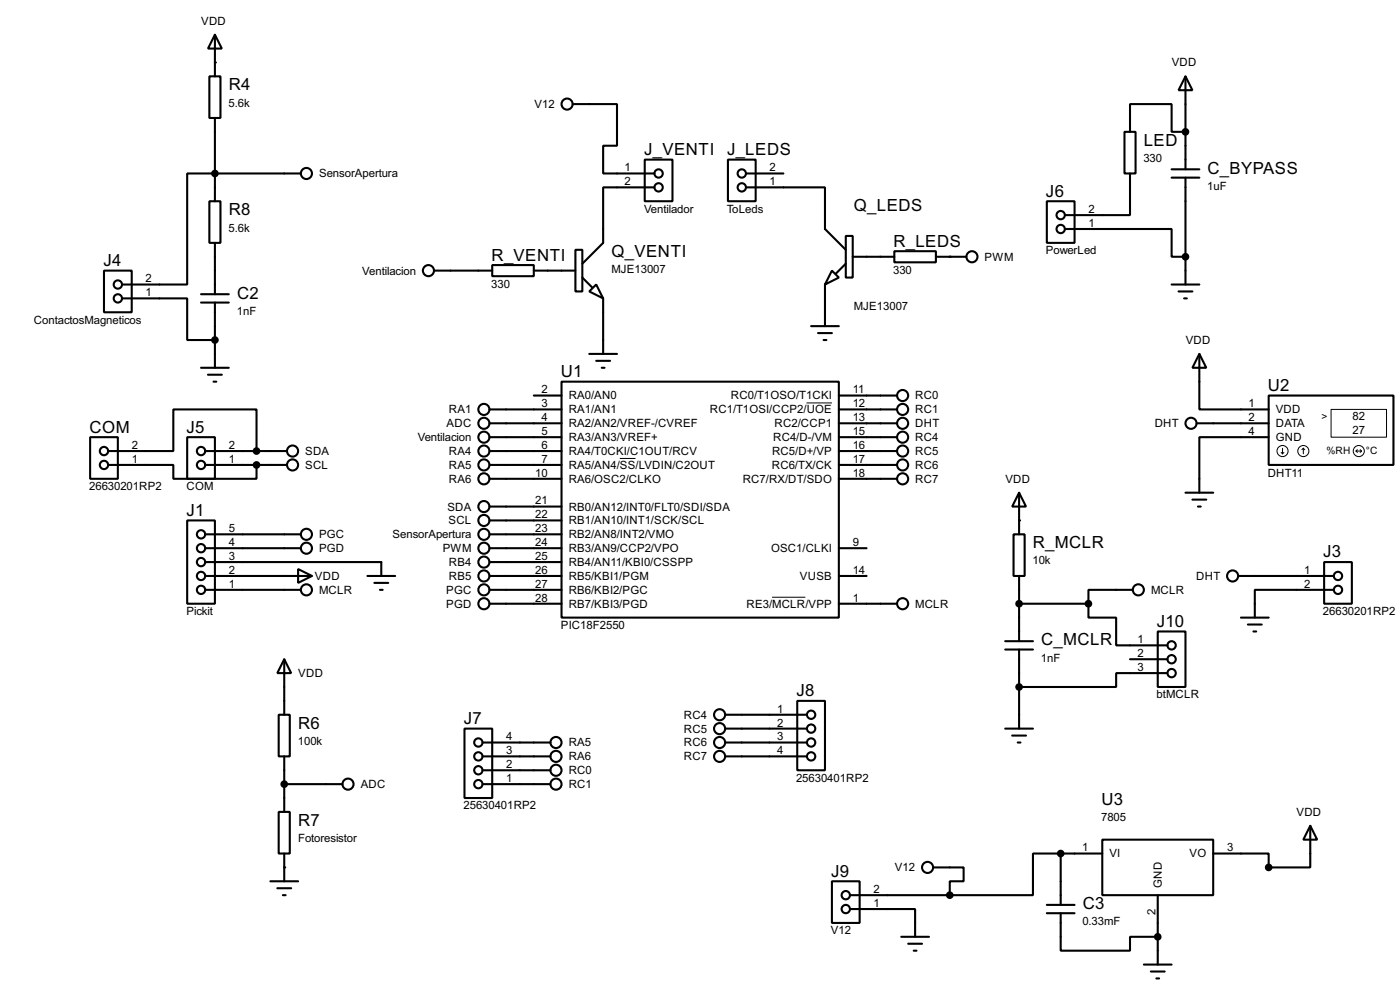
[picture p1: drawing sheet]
<svg xmlns="http://www.w3.org/2000/svg" width="256mm" height="180mm" viewBox="0 0 256 180" stroke-linecap="round" stroke-linejoin="round" font-family="sans-serif">
<g fill="none" stroke="#000" stroke-width=".38">
<path d="M38.4 14h2v7.6h-2zM39.4 6.3l1.2 2.6h-2.5zM39.4 6.3v7.7M104.9 19h8.1v7.7h-2.5v5h9.4M217.2 14l1.2 2.5h-2.5zM217.2 14v17M38.4 36.8h2v7.6h-2zM39.4 21.6v15.2M55.1 31.7h-20.8v20.4h-11.9M118.1 29.2h5.1v7.6h-5.1zM119.9 34.3h-9.4v10.1l-3.8 3.9M133.3 29.2h5.1v7.6h-5.1z"/>
<path d="M136.7 34.3h14.4v7.6l3.8 3.8M136.7 31.7h6.8M191.8 36.8h5v7.6h-5zM206 24.1h2v7.6h-2zM207 24.1v-5.1h7.6v5.1h2.6M207 31.7v7.7h-11.9M214.6 31h5.1M214.6 32.5h5.1M217.2 32.5v19.6M19 49.5h5.1v7.6h-5.1zM22.4 54.6h11.9v7.6h5.1M36.8 53.8h5.1"/>
<path d="M36.8 55.4h5.1M39.4 44.4v9.4M39.4 55.4v11.9M79.5 49.5h10.7M90.2 48.5h7.6v2h-7.6zM97.8 49.5h7.6M105.4 45.7h1.3v7.6h-1.3zM106.7 50.8l1.8 1.8M107.9 53.3l1.3-1.2 1.3 2.5zM110.5 54.6v10.2M148.6 59.7h5.1M151.1 52.1v7.6"/>
<path d="M152.4 49.5l1.3 1.3-2.6 1.3zM154.9 43.2h1.3v7.6h-1.3zM154.9 48.3l-1.7 1.7M156.2 47h7.6M163.8 46h7.6v2h-7.6zM171.4 47h5.6M195.1 41.9h19.5v5.1h2.6M214.6 52.1h5.1M215.9 53.3h2.5M216.9 54.6h.5M36.8 67.3h5.1M38.1 68.6h2.5"/>
<path d="M39.1 69.8h.5M89.7 74.9h13.2M89.7 77.5h13.2M97.8 72.4h5.1M102.9 69.8h50.8v43.2h-50.8zM107.9 64.8h5.1M109.2 66h2.6M110.2 67.3h.5M149.9 61h2.5M150.9 62.2h.5M153.7 74.9h10.6M153.7 77.5h10.6"/>
<path d="M153.7 72.4h10.6M219.2 77.5h13.2M219.7 64.8l1.3 2.5h-2.6zM219.7 64.8v10.1h12.7M232.4 72.4h22.9v12.7h-22.9zM16.5 80h5.1v7.6h-5.1zM19.8 85.1h11.9v2.5h15.3v-2.5M19.8 82.5h11.9v-7.6h15.3v7.6M34.3 95.2h5.1v15.3h-5.1zM34.3 80h5.1v7.6h-5.1zM37.6 97.8h17.5M37.6 82.5h15"/>
<path d="M37.6 85.1h15M89.7 97.8h13.2M89.7 92.7h13.2M89.7 95.2h13.2M89.7 80h13.2M89.7 82.5h13.2M89.7 85.1h13.2M89.7 87.6h13.2M153.7 80h10.6M153.7 82.5h10.6M153.7 85.1h10.6M153.7 87.6h10.6"/>
<path d="M185.7 97.8h2v7.6h-2zM186.7 90.2l1.3 2.5h-2.6zM186.7 90.2v7.6M217.2 90.2h5M218.4 91.4h2.6M219.5 92.7h.5M232.4 80h-12.7v10.2M37.6 107.9h17.5M37.6 100.3h17.5M37.6 105.4h19.5M37.6 102.9h32.2v2.5M54.6 104.1l2.5 1.3-2.5 1.3z"/>
<path d="M67.3 105.4h5.1M68.6 106.7h2.5M69.6 107.9h.5M89.7 107.9h13.2M89.7 110.5h13.2M89.7 100.3h13.2M89.7 105.4h13.2M89.7 102.9h13.2M153.7 110.5h10.6M153.7 100.3h5M153.7 105.4h5M184.1 117.3h5.1"/>
<path d="M184.1 118.9h5.1M186.7 110.5h12.7M186.7 105.4v11.9M186.7 118.9v14.4M199.4 110.5v2.5h5.1v5.1h9.4M207.5 107.9h-8.1v2.6M212.1 115.6h5.1v10.1h-5.1zM226.8 105.4h17.5M227.3 113h5.1M228.6 114.3h2.5M229.6 115.6h.5M242.6 102.9h5v7.6h-5z"/>
<path d="M244.3 107.9h-14.4v5.1M51.1 130.8h2v7.6h-2zM52.1 120.6l1.2 2.6h-2.5zM52.1 120.6v10.2M52.1 138.4v10.2M85.1 133.3h5.1v12.7h-5.1zM88.4 135.9h12.4M88.4 138.4h12.4M132.8 135.9h15M132.8 138.4h15M132.8 130.8h15M132.8 133.3h15"/>
<path d="M146 128.3h5.1v12.7h-5.1zM184.1 133.3h5.1M185.4 134.6h2.6M186.4 135.9h.5M207 120.6h6.9M213.9 123.2h-9.4v2.5h-17.8M51.1 148.6h2v7.6h-2zM52.1 156.2v5.1M52.1 143.5h10.6M88.4 143.5h12.4M88.4 141h12.4M170.9 158.7h5.6v2.6h-2.5v2.5"/>
<path d="M194.3 156.2h-5.1v7.6h-15.2M194.3 156.2h7.6M194.3 156.2v9.4M201.9 153.7h20.3v10.1h-20.3zM240 151.1l1.3 2.6h-2.5zM240 151.1v7.6h-7.6v-2.5h-10.2M49.5 161.3h5.1M50.8 162.6h2.5M51.8 163.8h.5M152.4 161.3h5.1v7.6h-5.1zM155.7 166.4h11.9v5M155.7 163.8h18.3"/>
<path d="M165.1 171.4h5.1M166.4 172.7h2.5M167.4 174h.5M191.8 165.6h5M191.8 167.1h5M194.3 167.1v6.9h12.7v-2.6h5.1M209.5 176.5h5.1M210.8 177.8h2.6M211.8 179.1h.5M212.1 163.8v12.7"/>
<circle cx="103.9" cy="19.1" r="1.02"/>
<circle cx="56.1" cy="31.8" r="1.02"/>
<circle cx="120.6" cy="31.8" r=".76"/>
<circle cx="120.6" cy="34.3" r=".76"/>
<circle cx="135.9" cy="34.3" r=".76"/>
<circle cx="135.9" cy="31.8" r=".76"/>
<circle cx="194.3" cy="39.4" r=".76"/>
<circle cx="21.6" cy="54.6" r=".76"/>
<circle cx="21.6" cy="52.1" r=".76"/>
<circle cx="78.5" cy="49.5" r="1.02"/>
<circle cx="178.1" cy="47" r="1.02"/>
<circle cx="194.3" cy="41.9" r=".76"/>
<circle cx="88.6" cy="77.5" r="1.02"/>
<circle cx="88.6" cy="74.9" r="1.02"/>
<circle cx="165.4" cy="77.5" r="1.02"/>
<circle cx="165.4" cy="72.4" r="1.02"/>
<circle cx="165.4" cy="74.9" r="1.02"/>
<circle cx="218.2" cy="77.5" r="1.02"/>
<circle cx="19" cy="82.6" r=".76"/>
<circle cx="19" cy="85.1" r=".76"/>
<circle cx="36.8" cy="97.8" r=".76"/>
<circle cx="36.8" cy="82.6" r=".76"/>
<circle cx="36.8" cy="85.1" r=".76"/>
<circle cx="53.6" cy="82.6" r="1.02"/>
<circle cx="53.6" cy="85.1" r="1.02"/>
<circle cx="56.1" cy="97.8" r="1.02"/>
<circle cx="88.6" cy="82.6" r="1.02"/>
<circle cx="88.6" cy="85.1" r="1.02"/>
<circle cx="88.6" cy="87.6" r="1.02"/>
<circle cx="88.6" cy="80" r="1.02"/>
<circle cx="88.6" cy="95.3" r="1.02"/>
<circle cx="88.6" cy="92.7" r="1.02"/>
<circle cx="88.6" cy="97.8" r="1.02"/>
<circle cx="165.4" cy="80" r="1.02"/>
<circle cx="165.4" cy="82.6" r="1.02"/>
<circle cx="165.4" cy="87.6" r="1.02"/>
<circle cx="165.4" cy="85.1" r="1.02"/>
<circle cx="36.8" cy="102.9" r=".76"/>
<circle cx="36.8" cy="100.3" r=".76"/>
<circle cx="36.8" cy="108" r=".76"/>
<circle cx="36.8" cy="105.4" r=".76"/>
<circle cx="56.1" cy="100.3" r="1.02"/>
<circle cx="56.1" cy="108" r="1.02"/>
<circle cx="88.6" cy="108" r="1.02"/>
<circle cx="88.6" cy="110.5" r="1.02"/>
<circle cx="88.6" cy="102.9" r="1.02"/>
<circle cx="88.6" cy="100.3" r="1.02"/>
<circle cx="88.6" cy="105.4" r="1.02"/>
<circle cx="165.4" cy="110.5" r="1.02"/>
<circle cx="208.5" cy="108" r="1.02"/>
<circle cx="214.6" cy="118.1" r=".76"/>
<circle cx="225.8" cy="105.4" r="1.02"/>
<circle cx="245.1" cy="108" r=".76"/>
<circle cx="245.1" cy="105.4" r=".76"/>
<circle cx="87.6" cy="138.4" r=".76"/>
<circle cx="87.6" cy="135.9" r=".76"/>
<circle cx="101.9" cy="135.9" r="1.02"/>
<circle cx="101.9" cy="138.4" r="1.02"/>
<circle cx="131.8" cy="133.4" r="1.02"/>
<circle cx="131.8" cy="135.9" r="1.02"/>
<circle cx="131.8" cy="138.4" r="1.02"/>
<circle cx="131.8" cy="130.8" r="1.02"/>
<circle cx="148.6" cy="133.4" r=".76"/>
<circle cx="148.6" cy="138.4" r=".76"/>
<circle cx="148.6" cy="130.8" r=".76"/>
<circle cx="148.6" cy="135.9" r=".76"/>
<circle cx="214.6" cy="120.7" r=".76"/>
<circle cx="214.6" cy="123.2" r=".76"/>
<circle cx="63.8" cy="143.5" r="1.02"/>
<circle cx="87.6" cy="143.5" r=".76"/>
<circle cx="87.6" cy="141" r=".76"/>
<circle cx="101.9" cy="143.5" r="1.02"/>
<circle cx="101.9" cy="141" r="1.02"/>
<circle cx="169.9" cy="158.8" r="1.02"/>
<circle cx="154.9" cy="166.4" r=".76"/>
<circle cx="154.9" cy="163.8" r=".76"/>
</g>
<g fill="#000">
<circle cx="39.4" cy="11.4" r=".19"/>
<circle cx="174" cy="47" r=".19"/>
<circle cx="186.7" cy="95.2" r=".19"/>
<circle cx="52.1" cy="158.7" r=".19"/>
</g>
<g fill="none" stroke="#000" stroke-width=".18">
<path d="M147.7 73.7h4.7M243.8 74.9h10.2v5.1h-10.2zM113.5 83.9h2.9M234.7 82.8l.2 .3M234.9 82v1.1M235.2 82.8l-.3 .3M238.8 82l-.3 .3M238.8 82l.2 .3M238.8 82v1.1M248.4 82.5h1M248.4 82.5l.3 .3M248.7 82.3l-.3 .2"/>
<path d="M249.2 82.3l.2 .2M249.4 82.5l-.2 .3M141.4 109.3h6.1"/>
<circle cx="234.9" cy="82.6" r="1.02"/>
<circle cx="238.8" cy="82.6" r="1.02"/>
<circle cx="248.9" cy="82.6" r="1.02"/>
</g>
<g fill="#000" stroke="#000" stroke-width=".38">
<circle cx="39.4" cy="31.7" r=".51"/>
<circle cx="217.2" cy="24.1" r=".51"/>
<circle cx="217.2" cy="47" r=".51"/>
<circle cx="39.4" cy="62.2" r=".51"/>
<circle cx="47" cy="82.5" r=".51"/>
<circle cx="47" cy="85.1" r=".51"/>
<circle cx="186.7" cy="110.5" r=".51"/>
<circle cx="199.4" cy="110.5" r=".51"/>
<circle cx="186.7" cy="125.7" r=".51"/>
<circle cx="52.1" cy="143.5" r=".51"/>
<circle cx="194.3" cy="156.2" r=".51"/>
<circle cx="232.4" cy="158.7" r=".51"/>
<circle cx="174" cy="163.8" r=".51"/>
<circle cx="212.1" cy="171.4" r=".51"/>
</g>
<g font-size="3.4">
<text x="41.9" y="16.6">R4</text>
<text x="118" y="28.4">J_VENTI J_LEDS</text>
<text x="209.5" y="26.7">LED</text>
<text x="221.2" y="31.8">C_BYPASS</text>
<text x="41.9" y="39.4">R8</text>
<text x="156.4" y="38.6">Q_LEDS</text>
<text x="191.6" y="36">J6</text>
<text x="90.1" y="47.7">R_VENTI</text>
<text x="112" y="47">Q_VENTI</text>
<text x="163.7" y="45.2">R_LEDS</text>
<text x="18.9" y="48.7">J4</text>
<text x="43.4" y="54.7">C2</text>
<text x="102.8" y="69">U1</text>
<text x="232.3" y="71.6">U2</text>
<text x="16.4" y="79.2">COM</text>
<text x="34.2" y="79.2">J5</text>
<text x="34.2" y="94.4">J1</text>
<text x="189.2" y="100.3">R_MCLR</text>
<text x="242.4" y="102">J3</text>
<text x="190.7" y="118.1">C_MCLR</text>
<text x="211.9" y="114.7">J10</text>
<text x="145.9" y="127.4">J8</text>
<text x="54.6" y="133.3">R6</text>
<text x="85" y="132.5">J7</text>
<text x="201.8" y="147.3">U3</text>
<text x="54.6" y="151.1">R7</text>
<text x="152.2" y="160.4">J9</text>
<text x="198.3" y="166.4">C3</text>
</g>
<g font-size="2.3">
<text x="36.9" y="4.5">VDD</text>
<text x="214.7" y="12.1">VDD</text>
<text x="41.9" y="19.5">5.6k</text>
<text x="97.9" y="19.8">V12</text>
<text x="209.5" y="29.7">330</text>
<text x="58.5" y="32.5">SensorApertura</text>
<text x="114.4" y="31.4">1</text>
<text x="114.4" y="33.9">2</text>
<text x="141" y="33.9">1</text>
<text x="141" y="31.4">2</text>
<text x="221.1" y="34.8">1uF</text>
<text x="118" y="38.9">Ventilador</text>
<text x="133.2" y="38.9">ToLeds</text>
<text x="199.4" y="41.5">1</text>
<text x="199.4" y="39">2</text>
<text x="41.9" y="42.4">5.6k</text>
<text x="180.4" y="47.7">PWM</text>
<text x="191.6" y="46.6">PowerLed</text>
<text x="26.7" y="51.7">2</text>
<text x="66.4" y="50.2">Ventilacion</text>
<text x="90" y="52.7">330</text>
<text x="112" y="50">MJE13007</text>
<text x="163.6" y="50.1">330</text>
<text x="6.2" y="59.3">ContactosMagneticos</text>
<text x="26.7" y="54.2">1</text>
<text x="43.4" y="57.6">1nF</text>
<text x="156.4" y="56.7">MJE13007</text>
<text x="217.2" y="62.9">VDD</text>
<text x="82.2" y="75.6">RA1</text>
<text x="99.2" y="72">2</text>
<text x="99.2" y="74.5">3</text>
<text x="99.2" y="77.1">4</text>
<text x="104.2" y="73.1">RA0/AN0</text>
<text x="104.2" y="75.6">RA1/AN1</text>
<text x="130" y="75.6">RC1/T1OSI/CCP2/UOE</text>
<text x="133.9" y="73.1">RC0/T1OSO/T1CKI</text>
<text x="156.2" y="72">11</text>
<text x="156.2" y="74.5">12</text>
<text x="156.2" y="77.1">13</text>
<text x="167.7" y="75.6">RC1</text>
<text x="167.7" y="73.1">RC0</text>
<text x="228.7" y="77.1">2</text>
<text x="228.7" y="74.5">1</text>
<text x="233.7" y="75.6">VDD</text>
<text x="247.8" y="76.9">82</text>
<text x="24.1" y="82.2">2</text>
<text x="41.9" y="82.2">2</text>
<text x="55.9" y="83.3">SDA</text>
<text x="76.5" y="80.7">Ventilacion</text>
<text x="81.8" y="78.2">ADC</text>
<text x="82.2" y="83.3">RA4</text>
<text x="99.2" y="79.6">5</text>
<text x="99.2" y="82.2">6</text>
<text x="104.2" y="78.2">RA2/AN2/VREF-/CVREF</text>
<text x="104.2" y="80.7">RA3/AN3/VREF+</text>
<text x="104.2" y="83.3">RA4/T0CKI/C1OUT/RCV</text>
<text x="141.4" y="83.3">RC5/D+/VP</text>
<text x="141.6" y="80.7">RC4/D-/VM</text>
<text x="141.9" y="78.2">RC2/CCP1</text>
<text x="156.2" y="79.6">15</text>
<text x="156.2" y="82.2">16</text>
<text x="167.7" y="80.7">RC4</text>
<text x="167.7" y="83.3">RC5</text>
<text x="167.7" y="78.2">DHT</text>
<text x="211.5" y="78.2">DHT</text>
<text x="228.7" y="79.6">4</text>
<text x="233.7" y="78.2">DATA</text>
<text x="233.7" y="80.7">GND</text>
<text x="247.8" y="79.5">27</text>
<text x="16.3" y="89.7">26630201RP2</text>
<text x="24.1" y="84.7">1</text>
<text x="34.2" y="89.7">COM</text>
<text x="41.9" y="84.7">1</text>
<text x="55.9" y="85.8">SCL</text>
<text x="82.2" y="85.8">RA5</text>
<text x="82.2" y="88.3">RA6</text>
<text x="98" y="87.2">10</text>
<text x="99.2" y="84.7">7</text>
<text x="104.2" y="85.8">RA5/AN4/SS/LVDIN/C2OUT</text>
<text x="104.2" y="88.3">RA6/OSC2/CLKO</text>
<text x="136.1" y="88.3">RC7/RX/DT/SDO</text>
<text x="141.4" y="85.8">RC6/TX/CK</text>
<text x="156.2" y="84.7">17</text>
<text x="156.2" y="87.2">18</text>
<text x="167.7" y="85.8">RC6</text>
<text x="167.7" y="88.3">RC7</text>
<text x="184.2" y="88.3">VDD</text>
<text x="232.2" y="87.2">DHT11</text>
<text x="82" y="93.4">SDA</text>
<text x="82.2" y="96">SCL</text>
<text x="98" y="92.3">21</text>
<text x="98" y="94.9">22</text>
<text x="104.2" y="93.4">RB0/AN12/INT0/FLT0/SDI/SDA</text>
<text x="104.2" y="96">RB1/AN10/INT1/SCK/SCL</text>
<text x="41.9" y="99.9">4</text>
<text x="41.9" y="97.4">5</text>
<text x="58.5" y="101">PGD</text>
<text x="58.5" y="98.5">PGC</text>
<text x="71.9" y="98.5">SensorApertura</text>
<text x="81.1" y="101">PWM</text>
<text x="98" y="97.4">23</text>
<text x="98" y="99.9">24</text>
<text x="104.2" y="98.5">RB2/AN8/INT2/VMO</text>
<text x="104.2" y="101">RB3/AN9/CCP2/VPO</text>
<text x="141.3" y="101">OSC1/CLKI</text>
<text x="156.2" y="99.9">9</text>
<text x="41.9" y="107.6">1</text>
<text x="41.9" y="105">2</text>
<text x="41.9" y="102.5">3</text>
<text x="57.7" y="106.1">VDD</text>
<text x="82.2" y="103.6">RB4</text>
<text x="82.2" y="106.1">RB5</text>
<text x="98" y="102.5">25</text>
<text x="98" y="105">26</text>
<text x="98" y="107.6">27</text>
<text x="104.2" y="103.6">RB4/AN11/KBI0/CSSPP</text>
<text x="104.2" y="106.1">RB5/KBI1/PGM</text>
<text x="146.6" y="106.1">VUSB</text>
<text x="156.2" y="105">14</text>
<text x="189.1" y="103.3">10k</text>
<text x="219.2" y="106.1">DHT</text>
<text x="238.9" y="105">1</text>
<text x="238.9" y="107.6">2</text>
<text x="34.2" y="112.6">Pickit</text>
<text x="58.5" y="108.7">MCLR</text>
<text x="81.7" y="108.7">PGC</text>
<text x="81.7" y="111.2">PGD</text>
<text x="98" y="110.1">28</text>
<text x="104.2" y="108.7">RB6/KBI2/PGC</text>
<text x="104.2" y="111.2">RB7/KBI3/PGD</text>
<text x="136.8" y="111.2">RE3/MCLR/VPP</text>
<text x="156.2" y="110.1">1</text>
<text x="167.7" y="111.2">MCLR</text>
<text x="210.9" y="108.7">MCLR</text>
<text x="242.4" y="112.6">26630201RP2</text>
<text x="102.7" y="115.1">PIC18F2550</text>
<text x="208.4" y="117.7">1</text>
<text x="54.6" y="123.9">VDD</text>
<text x="190.7" y="121.1">1nF</text>
<text x="208.4" y="120.3">2</text>
<text x="208.4" y="122.8">3</text>
<text x="125.3" y="131.5">RC4</text>
<text x="142.4" y="130.4">1</text>
<text x="211.9" y="127.8">btMCLR</text>
<text x="54.6" y="136.3">100k</text>
<text x="92.7" y="135.5">4</text>
<text x="104.2" y="136.6">RA5</text>
<text x="125.3" y="134.1">RC5</text>
<text x="125.3" y="136.6">RC6</text>
<text x="142.4" y="133">2</text>
<text x="142.4" y="135.5">3</text>
<text x="92.7" y="143.1">1</text>
<text x="92.7" y="140.6">2</text>
<text x="92.7" y="138">3</text>
<text x="104.2" y="139.1">RA6</text>
<text x="104.2" y="141.7">RC0</text>
<text x="125.3" y="139.1">RC7</text>
<text x="142.4" y="138">4</text>
<text x="145.8" y="143">25630401RP2</text>
<text x="66.1" y="144.2">ADC</text>
<text x="84.9" y="148.1">25630401RP2</text>
<text x="104.2" y="144.2">RC1</text>
<text x="237.5" y="149.3">VDD</text>
<text x="54.6" y="154.1">Fotoresistor</text>
<text x="198.2" y="155.8">1</text>
<text x="201.7" y="150.3">7805</text>
<text x="224.8" y="155.8">3</text>
<text x="164" y="159.5">V12</text>
<text x="203.2" y="156.9">VI</text>
<text x="217.9" y="156.9">VO</text>
<text x="160" y="166">1</text>
<text x="160" y="163.4">2</text>
<text x="211.7" y="167.5" transform="rotate(-90 211.7 167.5)">2</text>
<text x="212.8" y="162.5" transform="rotate(-90 212.8 162.5)">GND</text>
<text x="152.2" y="171">V12</text>
<text x="198.3" y="169.3">0.33mF</text>
</g>
<g font-size="2.1">
<text x="242.1" y="76.8">&gt;</text>
<text x="243" y="83.1">%RH</text>
<text x="250.2" y="83.1">°C</text>
</g>
</svg>
